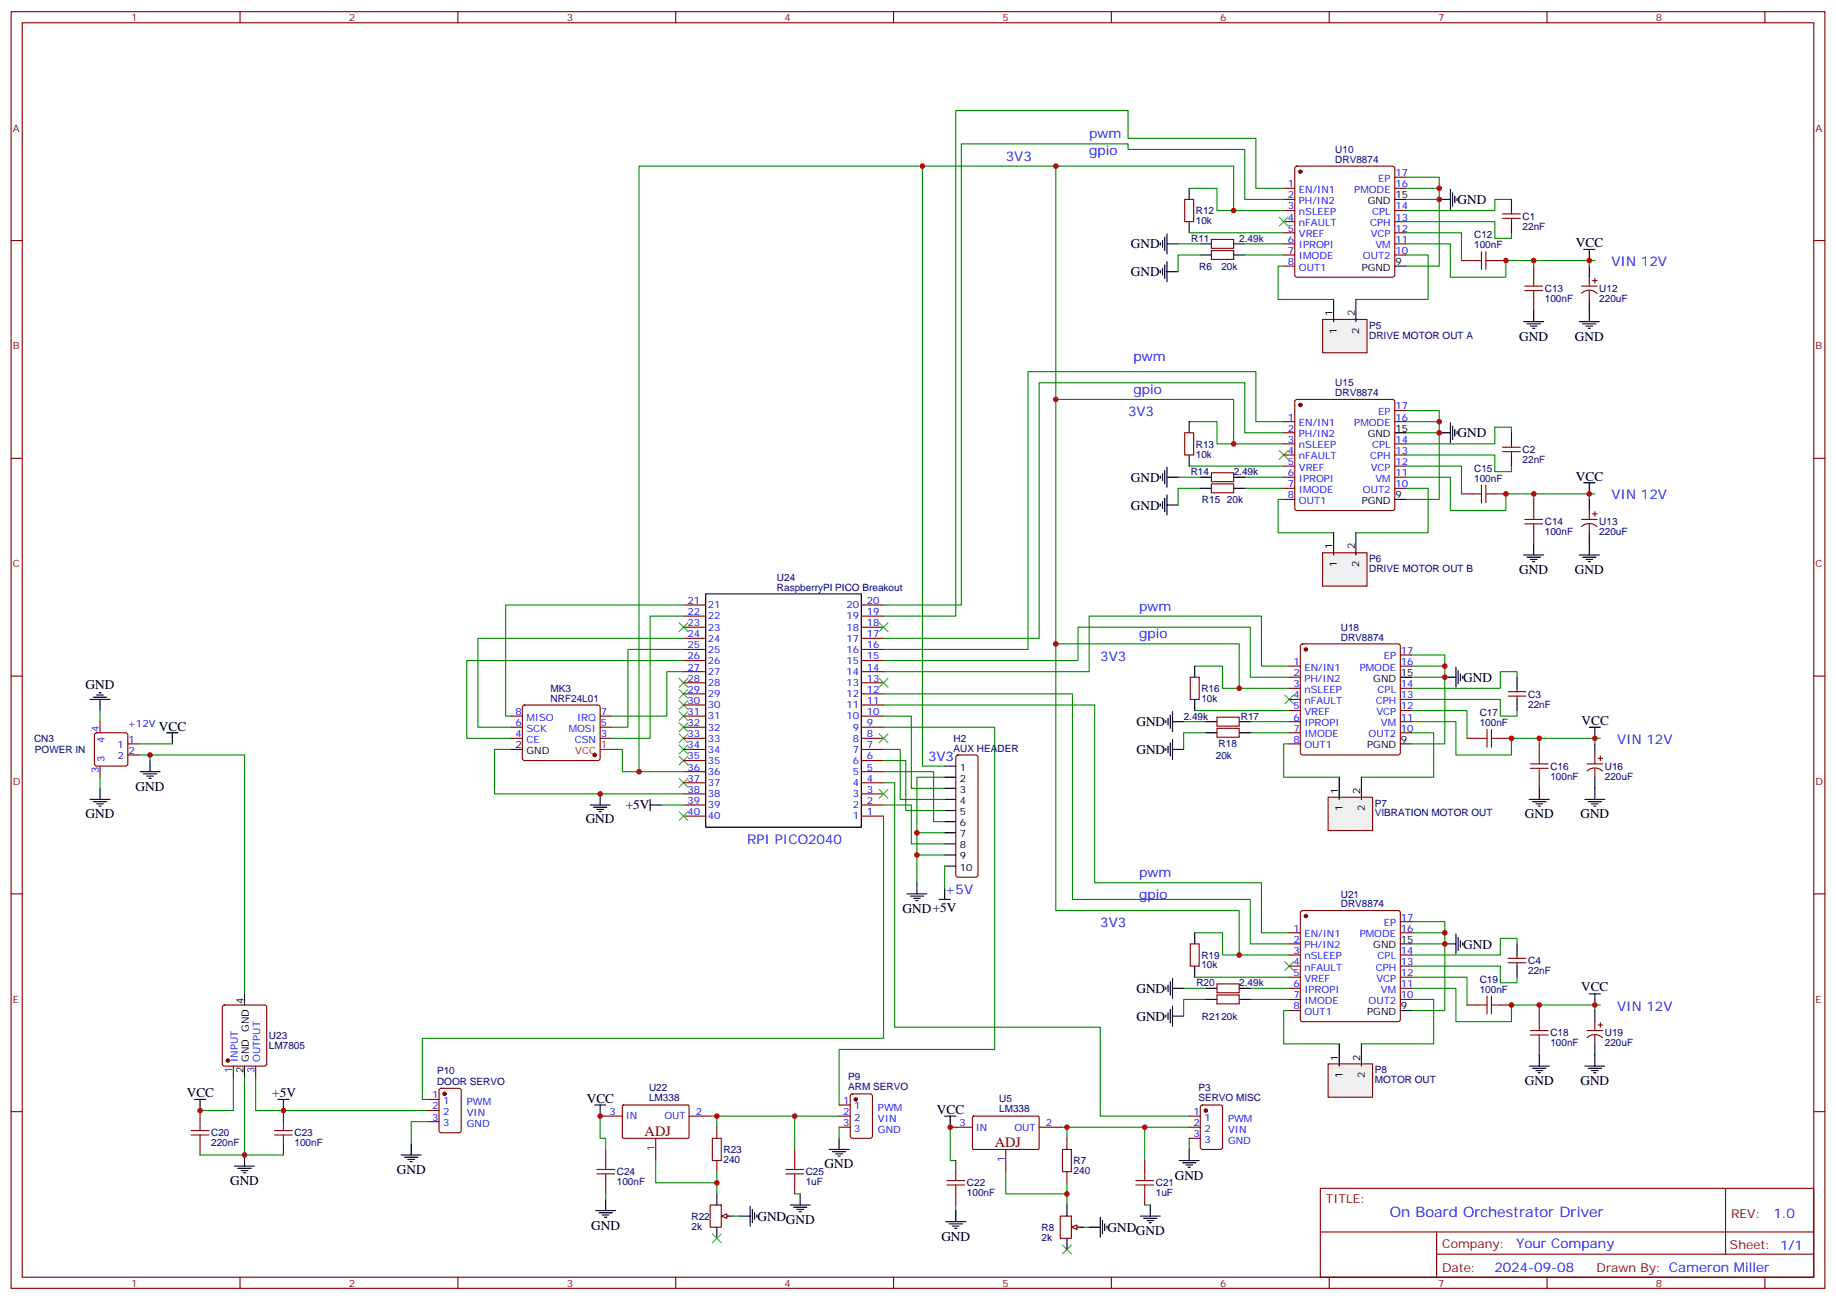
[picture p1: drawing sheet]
<svg xmlns="http://www.w3.org/2000/svg" width="583mm" height="413mm" viewBox="0 0 583 413" stroke-linecap="round" stroke-linejoin="round" font-family="sans-serif">
<g fill="none" stroke="#870000" stroke-width=".35">
<path d="M3.5 3.7h575.8v405.3h-575.8zM7.1 7.2h568.6v398.3h-568.6zM76.2 3.7v3.5M145.3 3.7v3.5M214.5 3.7v3.5M283.6 3.7v3.5M352.8 3.7v3.5M421.9 3.7v3.5M491.1 3.7v3.5M560.2 3.7v3.5M407.5 59.8h3.5M411.2 52.9l.5-.2h30.3l.5 .2 .2 .5v33.9l-.2 .5-.5 .2h-30.3l-.5-.2-.2-.5v-33.9z"/>
<path d="M442.7 59.8h3.6M442.7 56.3h3.6M3.5 76.4h3.6M407.5 63.3h3.5M407.5 66.9h3.5M407.5 70.4h3.5M407.5 73.9h3.5M407.5 77.4h3.5M442.7 66.9h3.6M442.7 70.4h3.6M442.7 73.9h3.6M442.7 77.4h3.6"/>
<path d="M575.7 76.4h3.6M407.5 81h3.5M407.5 84.5h3.5M442.7 81h3.6M3.5 145.5h3.6M575.7 145.5h3.6M3.5 214.7h3.6M575.7 214.7h3.6M3.5 283.8h3.6M575.7 283.8h3.6M3.5 353h3.6M575.7 353h3.6"/>
<path d="M419.1 377.3h156.6v28.2h-156.6zM547.7 377.3v20.9M419.1 391.1h156.5M456 398.2h119.6M456 391.1v14.2M76.2 405.5v3.5M145.3 405.5v3.5M214.5 405.5v3.5M283.6 405.5v3.5M352.8 405.5v3.5M421.9 405.5v3.5M491.1 405.5v3.5"/>
<path d="M560.2 405.5v3.5"/>
</g>
<circle cx="412.7" cy="54.5" r=".53" fill="#870000" stroke="#870000" stroke-width=".35"/>
<path d="M442.7 63.3h3.6M456.8 63.3h3.6M460.4 60.1v6.4M461.1 61.2v4.2M461.8 62.3v2.1M462.5 63v.7M442.7 84.5h3.6" fill="none" stroke="#000" stroke-width=".35"/>
<path d="M446.3 56.3h10.5v7M446.3 70.4h28.2v5.3h5.3v-1.8M446.3 63.3h10.5v21.2h-10.5M479.8 63.3h-5.3v3.6h-28.2" fill="none" stroke="#008700" stroke-width=".35"/>
<path d="M419.8 101.4h14.1v10.6h-14.1z" fill="#f0f0f0" stroke="#870000" stroke-width=".35"/>
<g fill="none" stroke="#000" stroke-width=".35">
<path d="M377.5 59.8v3.5M368.3 77.1v.7M369 76.4v2.1M369.7 75.3v4.3M370.4 74.3v6.3M370.4 77.4h3.5M377.5 70.4v3.5M381 77.4h3.5M391.6 77.4h3.5M368.3 85.9v.7M369 85.2v2.1M369.7 84.1v4.3"/>
<path d="M370.4 86.3h3.5M370.4 83.1v6.3M381 81h3.5M391.6 81h3.5M423.3 95.1v7M430.4 95.1v7M486.8 98.6v3.5M504.5 84.5v3.5M504.5 95.1v7M483.7 102.1h6.3M484.7 102.8h4.2M485.8 103.5h2.1"/>
<path d="M486.5 104.2h.7M501.3 102.1h6.3M502.4 102.8h4.2M503.4 103.5h2.1M504.1 104.2h.7M377.5 133.9v3.5M368.3 151.2v.7M368.3 160v.7M369 150.5v2.1M369 159.3v2.1M369.7 149.4v4.2M369.7 158.2v4.3"/>
<path d="M370.4 148.3v6.4M370.4 157.2v6.3M370.4 151.5h3.5M377.5 144.5v3.5M381 151.5h3.5M381 155h3.5M391.6 151.5h3.5M391.6 155h3.5M504.5 158.6v3.5M370.4 160.3h3.5M483.7 176.2h6.3M484.7 176.9h4.2"/>
<path d="M485.8 177.6h2.1M486.5 178.3h.7M486.8 172.7v3.5M501.3 176.2h6.3M502.4 176.9h4.2M503.4 177.6h2.1M504.1 178.3h.7M504.5 169.2v7"/>
</g>
<g fill="none" stroke="#008700" stroke-width=".35">
<path d="M335.1 52.7v74.1h56.5v14.1M377.5 59.8h8.8v7.1h21.2M407.5 59.8h-8.9v-15.9h-40.5v-8.8h-54.7v160.5h-22.9M446.3 59.8h10.5M373.9 77.4h7.1M391.6 66.9v-14.2h-188.8v192.3M395.1 77.4h12.4M407.5 63.3h-12.4v-15.9h-37v-1.7h-52.9v146.4h-24.7M446.3 73.9h17.6v8.8M446.3 77.4h14.1v10.6h17.6v-5.3h28.2M381 81h-7.1v5.3M395.1 81h12.4"/>
<path d="M407.5 84.5h-1.8v10.6h17.6M446.3 81h7v14.1h-22.9M486.8 82.7v1.8M504.5 82.7v1.8M377.5 133.9h8.8v7h21.2M407.5 137.4h-12.4v-15.9h-65.3v81.2h-49.3M407.5 133.9h-8.9v-15.9h-72.3v88.2h-45.8M446.3 133.9h10.5M373.9 151.5h7.1M377.5 148h30M381 155h-7.1v5.3M395.1 151.5h12.4"/>
<path d="M395.1 155h12.4M407.5 158.6h-1.8v10.6h17.6M446.3 151.5h14.1v10.6h17.6v-5.3h28.2M446.3 155h7v14.2h-22.9M486.8 156.8v1.8M504.5 156.8v1.8"/>
</g>
<g fill="none" stroke="#a10000" stroke-width=".35">
<path d="M470.3 79.9v5.6M471.7 79.9v5.6M467.4 82.7h2.9M471.7 82.7h2.8M484 92.3h5.7M484 90.8h5.7M486.8 88v2.8M486.8 92.3v2.8M467.4 156.8h2.9M470.3 154v5.6M471.7 154v5.6M471.7 156.8h2.8"/>
<path d="M484 166.3h5.7M484 164.9h5.7M486.8 162.1v2.8M486.8 166.3v2.9"/>
</g>
<g fill="none" stroke="#870000" stroke-width=".35">
<path d="M376.1 63.3h2.8v7.1h-2.8zM384.5 79.6h7.1v2.8h-7.1zM384.5 76h7.1v2.8h-7.1zM463.9 82.7h3.5M474.5 82.7h3.5M486.8 84.5v3.5M486.8 95.1v3.5M502 90.8h4.9M502 93.1a3.5 3.5 0 0 1 5 0M504.5 88v2.8M504.5 92.3v2.8M505.5 89.1h1.4"/>
<path d="M506.2 88.4v1.4M376.1 137.4h2.8v7.1h-2.8zM384.5 150.1h7.1v2.8h-7.1zM384.5 153.6h7.1v2.9h-7.1zM463.9 156.8h3.5M474.5 156.8h3.5M486.8 158.6v3.5M486.8 169.2v3.5M502 164.9h4.9M502 167.2a3.5 3.5 0 0 1 5 0M504.5 162.1v2.8M504.5 166.3v2.9"/>
<path d="M505.5 163.2h1.4M506.2 162.5v1.4"/>
</g>
<path d="M406 69l2.9 2.8M408.9 69l-2.9 2.8M406 143.1l2.9 2.8M408.9 143.1l-2.9 2.8" fill="none" stroke="#3c3" stroke-width=".35"/>
<path d="M419.8 175.5h14.1v10.6h-14.1z" fill="#f0f0f0" stroke="#870000" stroke-width=".35"/>
<g fill="none" stroke="#000" stroke-width=".35">
<path d="M442.7 137.4h3.6M456.8 137.4h3.6M460.4 134.2v6.4M461.1 135.3v4.2M461.8 136.3v2.2M462.5 137.1v.7M442.7 158.6h3.6M423.3 169.2v7M430.4 169.2v7M379.2 211.5v3.5M370.1 228.8v.7M370.1 237.6v.7"/>
<path d="M370.8 228.1v2.1M370.8 236.9v2.1M371.5 227v4.2M371.5 235.8v4.3M372.2 229.1h3.5M372.2 226v6.3M372.2 234.8v6.3M372.2 237.9h3.5M379.2 222.1v3.5M382.8 229.1h3.5M382.8 232.7h3.5M393.3 229.1h3.6"/>
<path d="M393.3 232.7h3.6M506.2 236.2v3.5M485.4 253.8h6.4M486.5 254.5h4.2M487.5 255.2h2.2M488.2 255.9h.7M488.6 250.3v3.5M503.1 253.8h6.3M504.1 254.5h4.3M505.2 255.2h2.1M505.9 255.9h.7M506.2 246.8v7"/>
</g>
<g fill="none" stroke="#008700" stroke-width=".35">
<path d="M335.1 126.8v77.6h58.2v14.1M446.3 130.4h10.5v7M446.3 137.4h10.5v21.2h-10.5M479.8 137.4v-1.8h-5.3v5.3h-28.2M446.3 144.5h28.2v5.3h5.3v-1.8M280.5 209.7h61.7v-10.6h54.7v15.9h12.3M379.2 211.5h8.9v7h21.1M409.2 211.5h-8.8v-15.9h-54.7v17.7h-65.2M448 211.5h10.6M375.7 229.1h7.1M379.2 225.6h30M382.8 232.7h-7.1v5.2"/>
<path d="M396.9 229.1h12.3M396.9 232.7h12.3M409.2 236.2h-1.7v10.6h17.6M448 229.1h14.1v10.6h17.7v-5.3h28.2M448 225.6h17.7v8.8M448 232.7h7.1v14.1h-22.9M488.6 234.4v1.8M506.2 234.4v1.8"/>
</g>
<g fill="none" stroke="#870000" stroke-width=".35">
<path d="M407.5 133.9h3.5M407.5 137.4h3.5M411.2 127l.5-.2h30.3l.5 .2 .2 .5v33.9l-.2 .5-.5 .2h-30.3l-.5-.2-.2-.5v-33.9zM442.7 133.9h3.6M442.7 130.4h3.6M407.5 140.9h3.5M407.5 144.5h3.5M407.5 148h3.5M407.5 151.5h3.5M407.5 155h3.5M407.5 158.6h3.5M442.7 140.9h3.6"/>
<path d="M442.7 144.5h3.6M442.7 148h3.6M442.7 151.5h3.6M442.7 155h3.6M377.8 215h2.8v7.1h-2.8zM386.3 227.7h7v2.8h-7zM386.3 231.2h7v2.9h-7zM465.7 234.4h3.5M476.2 234.4h3.6M488.6 236.2v3.5M506.2 239.7v2.8M488.6 246.8v3.5"/>
<path d="M503.8 242.5h4.9M503.8 244.8a3.5 3.5 0 0 1 4.9 0M506.2 243.9v2.9M507.3 240.8h1.4M508 240.1v1.4"/>
</g>
<circle cx="412.7" cy="128.6" r=".53" fill="#870000" stroke="#870000" stroke-width=".35"/>
<path d="M407.8 220.7l2.8 2.8M410.6 220.7l-2.8 2.8" fill="none" stroke="#3c3" stroke-width=".35"/>
<path d="M469.2 234.4h2.8M472 231.6v5.6M473.4 234.4h2.8M473.4 231.6v5.6M488.6 239.7v2.8M485.8 243.9h5.6M485.8 242.5h5.6M488.6 243.9v2.9" fill="none" stroke="#a10000" stroke-width=".35"/>
<path d="M421.6 253.1h14.1v10.6h-14.1z" fill="#f0f0f0" stroke="#870000" stroke-width=".35"/>
<g fill="none" stroke="#000" stroke-width=".35">
<path d="M444.5 215h3.5M458.6 215h3.5M462.1 211.8v6.4M462.8 212.9v4.2M463.5 214v2.1M464.3 214.7v.7M444.5 236.2h3.5M425.1 246.8v7M432.2 246.8v7M379.2 296.2v3.5M370.1 313.4v.7M370.8 312.7v2.2"/>
<path d="M371.5 311.7v4.2M372.2 313.8h3.5M372.2 310.6v6.4M372.2 319.4v6.4M379.2 306.7v3.6M382.8 313.8h3.5M382.8 317.3h3.5M393.3 313.8h3.6M393.3 317.3h3.6M370.1 322.3v.7M370.8 321.6v2.1M371.5 320.5v4.2"/>
<path d="M372.2 322.6h3.5M485.4 338.5h6.4M486.5 339.2h4.2M487.5 339.9h2.2M488.6 335v3.5M503.1 338.5h6.3M504.1 339.2h4.3M505.2 339.9h2.1M506.2 320.9v3.5M506.2 331.4v7.1M488.2 340.6h.7M505.9 340.6h.7"/>
</g>
<g fill="none" stroke="#008700" stroke-width=".35">
<path d="M335.1 204.4v84.7h58.2v14.1M448 208h10.6v7M448 215h10.6v21.2h-10.6M481.5 215v-1.7h-5.3v5.2h-28.2M280.5 223.8h67v56.5h52.9v15.9h8.8M448 222.1h28.2v5.3h5.3v-1.8M379.2 296.2h8.9v7h21.1M448 296.2h10.6M375.7 313.8h7.1M379.2 310.3h30M382.8 317.3h-7.1v5.3M396.9 313.8h12.3"/>
<path d="M396.9 317.3h12.3M448 313.8h14.1v10.6h17.7v-5.3h28.2M448 310.3h17.7v8.8M448 317.3h7.1v14.1h-22.9M488.6 319.1v1.8M506.2 319.1v1.8M409.2 320.9h-1.7v10.5h17.6"/>
</g>
<g fill="none" stroke="#870000" stroke-width=".35">
<path d="M409.2 211.5h3.5M409.2 215h3.5M409.2 218.5h3.5M413 204.6l.5-.2h30.3l.5 .2 .2 .5v33.9l-.2 .5-.5 .2h-30.3l-.5-.2-.3-.5v-33.9zM444.5 211.5h3.5M444.5 218.5h3.5M444.5 208h3.5M409.2 222.1h3.5M409.2 225.6h3.5M409.2 229.1h3.5M409.2 232.7h3.5M409.2 236.2h3.5"/>
<path d="M444.5 222.1h3.5M444.5 225.6h3.5M444.5 229.1h3.5M444.5 232.7h3.5M377.8 299.7h2.8v7h-2.8zM386.3 312.4h7v2.8h-7zM386.3 315.9h7v2.8h-7zM465.7 319.1h3.5M476.2 319.1h3.6M488.6 320.9v3.5M488.6 331.4v3.6M503.8 327.2h4.9"/>
<path d="M503.8 329.5a3.5 3.5 0 0 1 4.9 0M506.2 324.4v2.8M506.2 328.6v2.8M507.3 325.4h1.4M508 324.7v1.4"/>
</g>
<circle cx="414.5" cy="206.2" r=".53" fill="#870000" stroke="#870000" stroke-width=".35"/>
<path d="M407.8 305.3l2.8 2.9M410.6 305.3l-2.8 2.9" fill="none" stroke="#3c3" stroke-width=".35"/>
<path d="M469.2 319.1h2.8M472 316.3v5.6M473.4 319.1h2.8M473.4 316.3v5.6M485.8 328.6h5.6M485.8 327.2h5.6M488.6 324.4v2.8M488.6 328.6v2.8" fill="none" stroke="#a10000" stroke-width=".35"/>
<path d="M421.6 337.8h14.1v10.6h-14.1z" fill="#f0f0f0" stroke="#870000" stroke-width=".35"/>
<path d="M444.5 299.7h3.5M458.6 299.7h3.5M462.1 296.5v6.4M462.8 297.6v4.2M463.5 298.6v2.1M464.3 299.3v.7M425.1 331.4v7.1M432.2 331.4v7.1M444.5 320.9h3.5M227.5 379.1v3.5M227.5 389.6v3.6M229.3 386.1h3.5" fill="none" stroke="#000" stroke-width=".35"/>
<path d="M448 292.6h10.6v7.1M448 299.7h10.6v21.2h-10.6M481.5 299.7v-1.8h-5.3v5.3h-28.2M448 306.7h28.2v5.3h5.3v-1.7" fill="none" stroke="#008700" stroke-width=".35"/>
<g fill="none" stroke="#870000" stroke-width=".35">
<path d="M409.2 296.2h3.5M409.2 299.7h3.5M413 289.3l.5-.2h30.3l.5 .2 .2 .5v33.9l-.2 .5-.5 .2h-30.3l-.5-.3-.3-.4v-33.9zM444.5 296.2h3.5M444.5 292.6h3.5M409.2 303.2h3.5M409.2 306.7h3.5M409.2 310.3h3.5M409.2 313.8h3.5M409.2 317.3h3.5M444.5 303.2h3.5M444.5 306.7h3.5"/>
<path d="M444.5 310.3h3.5M444.5 313.8h3.5M444.5 317.3h3.5M409.2 320.9h3.5M225.4 382.6h3.6v7h-3.6zM229.7 386.1h1.7"/>
</g>
<circle cx="414.5" cy="290.9" r=".53" fill="#870000" stroke="#870000" stroke-width=".35"/>
<path d="M229 386.1l1.7-.7v1.4z" fill="#f0f0f0" stroke="#870000" stroke-width=".35"/>
<g fill="none" stroke="#870000" stroke-width=".35">
<path d="M217 199.1h7M217 195.6h7M217 192.1h7M273.4 199.1h7.1M273.4 195.6h7.1M273.4 192.1h7.1M217 216.8h7M217 213.3h7M217 209.7h7M217 206.2h7M217 202.7h7M273.4 216.8h7.1"/>
<path d="M273.4 213.3h7.1M273.4 209.7h7.1M273.4 206.2h7.1M273.4 202.7h7.1M30.2 232.9l.5-.2h9.2l.5 .2 .2 .5v9.1l-.3 .5-.4 .2h-9.2l-.5-.2-.2-.5v-9.1zM31.7 229.1v3.6M40.6 236.2h3.5M40.6 239.7h3.5M162.3 234.4h3.5M162.3 230.9h3.5M162.3 227.4h3.5M166 224l.5-.2h23.3l.5 .2 .2 .5-.1 16.5-.6 .5-23.6-.1-.4-.6v-16.3z"/>
<path d="M190.5 234.4h3.5M190.5 230.9h3.5M190.5 227.4h3.5M217 237.9h7M217 234.4h7M217 230.9h7M217 227.4h7M217 223.8h7M217 220.3h7M273.4 237.9h7.1M273.4 234.4h7.1M273.4 230.9h7.1"/>
<path d="M273.4 227.4h7.1M273.4 223.8h7.1M273.4 220.3h7.1M303.6 239.9l.5-.2h5.6l.5 .2 .2 .5v37.4l-.2 .5-.5 .2h-5.6l-.5-.2-.2-.5v-37.4zM31.7 243.2v3.6M217 259.1h7M217 255.6h7M217 252.1h7M217 248.5h7M217 245h7M217 241.5h7M273.4 259.1h7.1"/>
<path d="M273.4 255.6h7.1M273.4 252.1h7.1M273.4 248.5h7.1M273.4 245h7.1M273.4 241.5h7.1M70.8 319.3l.5-.2h12.7l.5 .2 .2 .5v18l-.3 .5-.4 .2h-12.7l-.5-.2-.2-.5v-18zM74.1 338.5v3.5M81.1 338.5v3.5M63.5 352.6v3.5M90 352.6v3.5M135.8 349.1h3.5M135.8 352.6h3.5"/>
<path d="M135.8 356.1h3.5M139.6 345.8l.5-.3h5.6l.6 .5 .1 13-.5 .6-5.8 .1-.7-.5-.1-12.9zM190.5 354.4h7.1M197.6 351l.3-.2 20.6 .1 .2 .3v10l-.3 .2h-20.7l-.1-.3zM218.7 354.4h7.1M227.5 357.9v3.5M266.3 354.4h3.6M266.3 350.8h3.6M266.3 357.9h3.6M270.1 347.5l.5-.2h5.6l.7 .4v13l-.4 .7h-5.9l-.7-.4v-13zM301.6 357.9h7.1M308.7 354.5l.3-.1h20.7l.1 .3v10.1l-.3 .1h-20.6l-.2-.3z"/>
<path d="M329.8 357.9h7.1M377.5 354.4h3.5M377.5 357.9h3.5M381.2 351l.5-.2h5.6l.7 .5 .1 12.9-.5 .7h-5.9l-.6-.4-.1-13zM63.5 363.2v3.5M90 363.2v3.5M192.3 364.9v3.6M192.3 375.5v3.6M208.1 361.4v7.1M227.5 368.5v3.5M252.2 364.9v3.6M252.2 375.5v3.6"/>
<path d="M303.4 368.5v3.5M303.4 379.1v3.5M319.3 364.9v7.1M338.7 361.4v3.5M338.7 372v3.5M363.4 368.5v3.5M363.4 379.1v3.5M377.5 361.4h3.5M336.5 386.1h3.6v7.1h-3.6zM340.8 389.6h1.7"/>
</g>
<g fill="none" stroke="#a10000" stroke-width=".35">
<path d="M60.7 359h5.6M63.5 356.1v2.9M87.1 359h5.7M90 356.1v2.9M60.7 360.4h5.6M63.5 360.4v2.8M87.1 360.4h5.7M90 360.4v2.8M189.4 372.7h5.7M189.4 371.3h5.7M192.3 368.5v2.8M192.3 372.7v2.8"/>
<path d="M226.1 361.4h2.9v7.1h-2.9zM249.4 372.7h5.7M249.4 371.3h5.7M252.2 368.5v2.8M252.2 372.7v2.8M300.6 374.8h5.6M300.6 376.2h5.6M303.4 372v2.8M303.4 376.2v2.9M337.3 364.9h2.8v7.1h-2.8zM360.5 374.8h5.7M360.5 376.2h5.7"/>
<path d="M363.4 372v2.8M363.4 376.2v2.9"/>
</g>
<g fill="none" stroke="#008700" stroke-width=".35">
<path d="M292.8 52.7v190.5h7.1M377.5 73.9h30M217 192.1h-56.5v35.3h1.8M217 195.6h-10.6v38.8h-12.4M217 213.3h-5.3v14.1h-17.7M217 206.2h-17.7v24.7h-5.3M217 202.7h-65.3v28.2h10.6M217 209.7h-68.8v24.7h14.1M31.7 225.6v3.5M44.1 239.7h3.5v1.8M44.1 236.2h10.6M47.6 239.7h30v75.9"/>
<path d="M162.3 237.9h-5.3v14.2h60M194 237.9h3.6v7.1h19.4M280.5 220.3h59.9v65.3h56.5v14.1h12.3M280.5 230.9h35.2v102.3h-49.4v17.6M280.5 237.9h5.3v15.9h14.1M280.5 227.4h8.8v22.9h10.6M31.7 246.8v3.5M209.9 255.6h7.1M280.5 259.1v70.6h-146.4v19.4h1.7M280.5 255.6h8.8v12.3h10.6M280.5 245h15.8v15.9h3.6M280.5 241.5h7v15.9h12.4"/>
<path d="M299.9 246.8h-8.9v24.7M291 264.4h8.9M299.9 271.5h-8.9v8.8M299.9 275v7M74.1 342v10.6h-10.6M77.6 342v24.7M81.1 342v10.6h54.7M135.8 356.1h-5.3v7.1M190.5 354.4v7h1.8v3.5M225.8 354.4h1.7v3.5M227.5 354.4h38.8M252.2 354.4v10.5"/>
<path d="M266.3 357.9v3.5M301.6 357.9v10.6h1.8M336.9 357.9h1.8v3.5M338.7 357.9h38.8M363.4 357.9v10.6M63.5 366.7h26.5M192.3 379.1v1.7M208.1 368.5v7h19.4v-3.5M227.5 375.5v3.6M252.2 379.1h1.8M319.3 372v7.1h19.4v-3.6M338.7 379.1v3.5"/>
<path d="M377.5 361.4v3.5M232.8 386.1h1.8M303.4 382.6v1.8M344 389.6h1.7M363.4 382.6h1.7"/>
</g>
<g fill="none" stroke="#3c3" stroke-width=".35">
<path d="M215.5 197.7l2.9 2.9M218.4 197.7l-2.9 2.9M279 197.7l2.9 2.9M281.9 197.7l-2.9 2.9M215.5 218.9l2.9 2.8M215.5 215.4l2.9 2.8M218.4 218.9l-2.9 2.8M218.4 215.4l-2.9 2.8M279 215.4l2.9 2.8M281.9 215.4l-2.9 2.8M215.5 236.5l2.9 2.9M215.5 233l2.9 2.8"/>
<path d="M215.5 229.5l2.9 2.8M215.5 226l2.9 2.8M215.5 222.4l2.9 2.8M218.4 236.5l-2.9 2.9M218.4 233l-2.9 2.8M218.4 229.5l-2.9 2.8M218.4 226l-2.9 2.8M218.4 222.4l-2.9 2.8M279 233l2.9 2.8M281.9 233l-2.9 2.8M215.5 247.1l2.9 2.8M215.5 240.1l2.9 2.8"/>
<path d="M215.5 257.7l2.9 2.8M218.4 247.1l-2.9 2.8M218.4 240.1l-2.9 2.8M218.4 257.7l-2.9 2.8M279 250.6l2.9 2.9M281.9 250.6l-2.9 2.9M226.1 391.8l2.9 2.8M229 391.8l-2.9 2.8M337.3 395.3l2.8 2.8M340.1 395.3l-2.8 2.8"/>
</g>
<g fill="none" stroke="#000" stroke-width=".35">
<path d="M502.7 79.2h3.5M504.5 79.2v3.5M502.7 153.3h3.5M504.5 153.3v3.5M224 188.6h49.4v74h-49.4zM31.4 220h.7M28.6 222.1h6.3M29.6 221.4h4.3M30.7 220.7h2.1M31.7 222.1v3.5M52.9 232.7h3.5M54.7 232.7v3.5"/>
<path d="M162.3 237.9h3.5M504.5 230.9h3.5M506.2 230.9v3.5M28.6 253.8h6.3M29.6 254.5h4.3M30.7 255.2h2.1M31.4 255.9h.7M31.7 250.3v3.5M44.4 245h6.4M45.5 245.7h4.2M46.6 246.4h2.1M47.3 247.1h.7"/>
<path d="M47.6 241.5v3.5M187.3 255.6h6.4M188.4 256.3h4.2M189.4 257h2.2M190.1 257.7h.8M190.5 252.1v3.5M206.4 255.6h3.5M206.4 253.8v3.6M299.9 253.8h3.5M299.9 243.2h3.5M299.9 246.8h3.5M299.9 250.3h3.5"/>
<path d="M299.9 257.4h3.5M299.9 260.9h3.5M299.9 264.4h3.5M299.9 267.9h3.5M299.9 271.5h3.5M299.9 275h3.5M287.9 283.8h6.3M288.9 284.5h4.3M290 285.2h2.1M290.7 285.9h.7M291 280.3v3.5M298.1 285.6h3.5"/>
<path d="M299.9 282v3.6M77.6 315.6v3.5M504.5 315.6h3.5M506.2 315.6v3.5M77.6 338.5v3.5M61.7 349.1h3.6M63.5 349.1v3.5M88.2 349.1h3.5M90 349.1v3.5M188.7 350.8h3.6M190.5 350.8v3.6M299.9 354.4h3.5"/>
<path d="M301.6 354.4v3.5M74.4 370.2h6.4M75.5 370.9h4.2M76.6 371.7h2.1M77.3 372.4h.7M77.6 366.7v3.5M127.4 366.7h6.3M128.4 367.4h4.2M129.5 368.1h2.1M130.2 368.8h.7M130.5 363.2v3.5M254 379.1v3.5"/>
<path d="M263.2 364.9h6.3M264.2 365.7h4.3M265.3 366.4h2.1M266 367.1h.7M266.3 361.4v3.5M374.3 368.5h6.3M375.4 369.2h4.2M376.4 369.9h2.1M377.1 370.6h.7M377.5 364.9v3.6M189.1 384.4h6.3M190.1 385.1h4.3"/>
<path d="M191.2 385.8h2.1M191.9 386.5h.7M192.3 380.8v3.6M234.6 386.1h3.5M238.1 382.9v6.4M238.8 384v4.2M239.5 385.1v2.1M240.2 385.8v.7M250.8 382.6h6.4M251.9 383.3h4.2M252.9 384h2.2M253.6 384.7h.8"/>
<path d="M300.2 387.9h6.4M301.3 388.6h4.2M302.3 389.3h2.1M303 390h.7M303.4 384.4v3.5M338.7 382.6v3.5M338.7 393.2v3.5M340.4 389.6h3.6M345.7 389.6h3.5M349.2 386.5v6.3M350 387.5v4.3M350.7 388.6v2.1"/>
<path d="M351.4 389.3v.7M361.9 386.1h6.4M363 386.8h4.2M364.1 387.5h2.1M364.8 388.2h.7M365.1 382.6v3.5"/>
</g>
<g fill="#870000" stroke="#870000" stroke-width=".35">
<circle cx="271.6" cy="349.1" r=".53"/>
<circle cx="72.3" cy="336.7" r=".53"/>
<circle cx="141.1" cy="347.3" r=".53"/>
<circle cx="188.7" cy="239.7" r=".53"/>
<circle cx="382.8" cy="352.6" r=".53"/>
</g>
<path d="M190.5 237.9h3.5" fill="none" stroke="#f00" stroke-width=".35"/>
<path d="M340.1 389.6l1.7-.7v1.4z" fill="#f0f0f0" stroke="#870000" stroke-width=".35"/>
<path d="M446.3 148h17.6v8.8M280.5 248.5h3.5v77.6h65.2v28.3h28.3" fill="none" stroke="#008700" stroke-width=".35"/>
<g fill="none" stroke="#870000" stroke-width=".35">
<path d="M477 69.3h5.6M477 67.9h5.6M479.8 66.9v1M479.8 69.3v1.1M477 143.4h5.6M477 142h5.6M479.8 140.9v1.1M479.8 143.4v1.1M478.7 219.6h5.7M481.5 218.5v1.1M478.7 221h5.7M481.5 221v1.1"/>
<path d="M478.7 305.7h5.7M478.7 304.3h5.7M481.5 303.2v1.1M481.5 305.7v1"/>
</g>
<path d="M479.8 63.3v3.6M479.8 70.4v3.5M479.8 137.4v3.5M479.8 144.5v3.5M481.5 215v3.5M481.5 222.1v3.5M481.5 299.7v3.5M481.5 306.7v3.6" fill="none" stroke="#000" stroke-width=".35"/>
<g fill="#c00">
<circle cx="456.8" cy="63.3" r=".88"/>
<circle cx="456.8" cy="59.8" r=".88"/>
<circle cx="478" cy="82.7" r=".88"/>
<circle cx="486.8" cy="82.7" r=".88"/>
<circle cx="504.5" cy="82.7" r=".88"/>
<circle cx="391.6" cy="66.9" r=".88"/>
<circle cx="391.6" cy="140.9" r=".88"/>
<circle cx="504.5" cy="156.8" r=".88"/>
<circle cx="486.8" cy="156.8" r=".88"/>
<circle cx="478" cy="156.8" r=".88"/>
<circle cx="456.8" cy="133.9" r=".88"/>
<circle cx="456.8" cy="137.4" r=".88"/>
<circle cx="393.3" cy="218.5" r=".88"/>
<circle cx="506.2" cy="234.4" r=".88"/>
<circle cx="488.6" cy="234.4" r=".88"/>
<circle cx="479.8" cy="234.4" r=".88"/>
<circle cx="458.6" cy="211.5" r=".88"/>
<circle cx="458.6" cy="215" r=".88"/>
<circle cx="393.3" cy="303.2" r=".88"/>
<circle cx="506.2" cy="319.1" r=".88"/>
<circle cx="488.6" cy="319.1" r=".88"/>
<circle cx="479.8" cy="319.1" r=".88"/>
<circle cx="458.6" cy="296.2" r=".88"/>
<circle cx="458.6" cy="299.7" r=".88"/>
<circle cx="227.5" cy="375.5" r=".88"/>
<circle cx="227.5" cy="354.4" r=".88"/>
<circle cx="77.6" cy="366.7" r=".88"/>
<circle cx="47.6" cy="239.7" r=".88"/>
<circle cx="90" cy="352.6" r=".88"/>
<circle cx="63.5" cy="352.6" r=".88"/>
<circle cx="252.2" cy="354.4" r=".88"/>
<circle cx="190.5" cy="252.1" r=".88"/>
<circle cx="202.8" cy="245" r=".88"/>
<circle cx="335.1" cy="52.7" r=".88"/>
<circle cx="335.1" cy="126.8" r=".88"/>
<circle cx="335.1" cy="204.4" r=".88"/>
<circle cx="292.8" cy="52.7" r=".88"/>
<circle cx="291" cy="271.5" r=".88"/>
<circle cx="291" cy="264.4" r=".88"/>
<circle cx="363.4" cy="357.9" r=".88"/>
<circle cx="338.7" cy="357.9" r=".88"/>
<circle cx="338.7" cy="379.1" r=".88"/>
<circle cx="301.6" cy="357.9" r=".88"/>
<circle cx="190.5" cy="354.4" r=".88"/>
</g>
<g font-size="4.6" fill="#800">
<text x="204.6" y="360.7">ADJ</text>
<text x="315.7" y="364.2">ADJ</text>
</g>
<text font-size="4.6" fill="#00f" x="441.2" y="386.3">On Board Orchestrator Driver</text>
<g font-size="4.2" fill="#00f">
<text x="345.7" y="43.9">pwm</text>
<text x="319.3" y="51">3V3</text>
<text x="345.7" y="49.2">gpio</text>
<text x="511.5" y="84.5">VIN 12V</text>
<text x="359.8" y="114.5">pwm</text>
<text x="359.8" y="125.1">gpio</text>
<text x="358.1" y="132.1">3V3</text>
<text x="511.5" y="158.6">VIN 12V</text>
<text x="361.6" y="193.9">pwm</text>
<text x="361.6" y="202.7">gpio</text>
<text x="349.2" y="209.7">3V3</text>
<text x="513.3" y="236.2">VIN 12V</text>
<text x="294.6" y="241.5">3V3</text>
<text x="237.2" y="267.8">RPI PICO2040</text>
<text x="361.6" y="278.5">pwm</text>
<text x="299.9" y="283.8">+5V</text>
<text x="361.6" y="285.6">gpio</text>
<text x="349.2" y="294.4">3V3</text>
<text x="513.3" y="320.9">VIN 12V</text>
<text x="562.9" y="386.6">1.0</text>
<text x="481.3" y="396.1">Your Company</text>
<text x="474.4" y="403.9">2024-09-08</text>
</g>
<g font-size="4.2">
<text x="462.7" y="64.8">GND</text>
<text x="358.9" y="78.9">GND</text>
<text x="500.2" y="78.5">VCC</text>
<text x="358.9" y="87.7">GND</text>
<text x="482.2" y="108.2">GND</text>
<text x="499.9" y="108.2">GND</text>
<text x="462.7" y="138.8">GND</text>
<text x="358.9" y="153">GND</text>
<text x="500.2" y="152.6">VCC</text>
<text x="358.9" y="161.8">GND</text>
<text x="482.2" y="182.3">GND</text>
<text x="499.9" y="182.3">GND</text>
<text x="27.2" y="218.8">GND</text>
<text x="464.4" y="216.5">GND</text>
<text x="50.4" y="232">VCC</text>
<text x="360.7" y="230.6">GND</text>
<text x="502" y="230.2">VCC</text>
<text x="360.7" y="239.4">GND</text>
<text x="43" y="251">GND</text>
<text x="198.6" y="257">+5V</text>
<text x="27.2" y="259.9">GND</text>
<text x="185.9" y="261.2">GND</text>
<text x="484" y="259.9">GND</text>
<text x="501.6" y="259.9">GND</text>
<text x="286.5" y="289.8">GND+5V</text>
<text x="464.4" y="301.2">GND</text>
<text x="360.7" y="315.3">GND</text>
<text x="501.9" y="314.5">VCC</text>
<text x="360.7" y="324.1">GND</text>
<text x="484" y="344.6">GND</text>
<text x="501.6" y="344.6">GND</text>
<text x="59.3" y="348.4">VCC</text>
<text x="86.4" y="348.4">+5V</text>
<text x="186.3" y="350.1">VCC</text>
<text x="297.4" y="353.7">VCC</text>
<text x="261.8" y="371">GND</text>
<text x="73" y="376.3">GND</text>
<text x="125.9" y="372.7">GND</text>
<text x="372.9" y="374.5">GND</text>
<text x="240.4" y="387.5">GND</text>
<text x="249.4" y="388.6">GND</text>
<text x="187.7" y="390.4">GND</text>
<text x="298.8" y="393.9">GND</text>
<text x="351.5" y="391.1">GND</text>
<text x="360.5" y="392.1">GND</text>
</g>
<g font-size="3.9" fill="#800">
<text x="420.9" y="381.9">TITLE:</text>
<text x="549.5" y="386.6">REV:</text>
<text x="457.8" y="396.1">Company:</text>
<text x="549.1" y="396.7">Sheet: 1/1</text>
<text x="457.8" y="403.8">Date:</text>
<text x="506.8" y="403.8">Drawn By: Cameron Miller</text>
</g>
<g font-size="3.2" fill="#800">
<text x="41.6" y="6.7">1</text>
<text x="110.8" y="6.7">2</text>
<text x="179.9" y="6.7">3</text>
<text x="249.1" y="6.7">4</text>
<text x="318.2" y="6.7">5</text>
<text x="387.3" y="6.7">6</text>
<text x="456.5" y="6.7">7</text>
<text x="525.6" y="6.7">8</text>
<text x="4.1" y="41.8">A</text>
<text x="576.3" y="41.8">A</text>
<text x="4.1" y="110.9">B</text>
<text x="576.3" y="110.9">B</text>
<text x="4.1" y="180.1">C</text>
<text x="576.3" y="180.1">C</text>
<text x="4.1" y="249.2">D</text>
<text x="576.3" y="249.2">D</text>
<text x="4.1" y="318.4">E</text>
<text x="576.3" y="318.4">E</text>
<text x="41.6" y="408.5">1</text>
<text x="110.8" y="408.5">2</text>
<text x="179.9" y="408.5">3</text>
<text x="249.1" y="408.5">4</text>
<text x="318.2" y="408.5">5</text>
<text x="387.3" y="408.5">6</text>
<text x="456.5" y="408.5">7</text>
<text x="525.6" y="408.5">8</text>
</g>
<g font-size="3.2" fill="#000080">
<text x="423.8" y="51.7">DRV8874</text>
<text x="423.8" y="48.5">U10</text>
<text x="379.6" y="71.2">10k</text>
<text x="379.6" y="68.1">R12</text>
<text x="483.3" y="69.8">C1</text>
<text x="378.1" y="76.8">R11</text>
<text x="393.4" y="76.8">2.49k</text>
<text x="467.9" y="75.7">C12</text>
<text x="483.3" y="72.9">22nF</text>
<text x="467.9" y="78.8">100nF</text>
<text x="380.7" y="85.6">R6</text>
<text x="387.7" y="85.6">20k</text>
<text x="490.4" y="95.9">100nF</text>
<text x="490.4" y="92.8">C13</text>
<text x="507.7" y="95.9">220uF</text>
<text x="507.7" y="92.8">U12</text>
<text x="434.6" y="107.5">DRIVE MOTOR OUT A</text>
<text x="434.6" y="104.4">P5</text>
<text x="423.8" y="125.8">DRV8874</text>
<text x="423.8" y="122.6">U15</text>
<text x="379.6" y="142.1">R13</text>
<text x="483.3" y="143.8">C2</text>
<text x="379.6" y="145.3">10k</text>
<text x="467.9" y="149.8">C15</text>
<text x="483.3" y="147">22nF</text>
<text x="378" y="150.9">R14</text>
<text x="391.6" y="150.9">2.49k</text>
<text x="467.9" y="152.9">100nF</text>
<text x="381.5" y="159.7">R15</text>
<text x="389.5" y="159.7">20k</text>
<text x="490.4" y="166.8">C14</text>
<text x="507.7" y="166.8">U13</text>
<text x="490.4" y="170">100nF</text>
<text x="507.7" y="170">220uF</text>
<text x="434.6" y="178.5">P6</text>
<text x="246.6" y="184.3">U24</text>
<text x="434.6" y="181.6">DRIVE MOTOR OUT B</text>
<text x="246.6" y="187.5">RaspberryPI PICO Breakout</text>
<text x="425.6" y="203.4">DRV8874</text>
<text x="425.6" y="200.2">U18</text>
<text x="174.8" y="219.6">MK3</text>
<text x="381.4" y="219.8">R16</text>
<text x="485.1" y="221.5">C3</text>
<text x="174.8" y="222.8">NRF24L01</text>
<text x="381.4" y="222.9">10k</text>
<text x="469.7" y="227.4">C17</text>
<text x="485.1" y="224.6">22nF</text>
<text x="375.7" y="228.5">2.49k</text>
<text x="393.9" y="228.5">R17</text>
<text x="469.7" y="230.5">100nF</text>
<text x="10.8" y="235.5">CN3</text>
<text x="11.1" y="239.1">POWER IN</text>
<text x="302.7" y="238.7">AUX HEADER</text>
<text x="302.7" y="235.5">H2</text>
<text x="386.8" y="237.3">R18</text>
<text x="385.9" y="240.8">20k</text>
<text x="492.1" y="244.5">C16</text>
<text x="509.4" y="244.5">U16</text>
<text x="492.1" y="247.6">100nF</text>
<text x="509.4" y="247.6">220uF</text>
<text x="436.4" y="256.1">P7</text>
<text x="436.4" y="259.2">VIBRATION MOTOR OUT</text>
<text x="425.6" y="285">U21</text>
<text x="425.6" y="288">DRV8874</text>
<text x="381.4" y="304.4">R19</text>
<text x="381.4" y="307.4">10k</text>
<text x="485.1" y="309.3">22nF</text>
<text x="485.1" y="306.1">C4</text>
<text x="379.7" y="313.2">R20</text>
<text x="393.4" y="313.2">2.49k</text>
<text x="469.7" y="315.2">100nF</text>
<text x="469.7" y="312.1">C19</text>
<text x="381.5" y="323.7">R2120k</text>
<text x="85.4" y="329.9">U23</text>
<text x="492.1" y="329.1">C18</text>
<text x="509.4" y="329.1">U19</text>
<text x="85.4" y="333.1">LM7805</text>
<text x="492.1" y="332.1">100nF</text>
<text x="509.4" y="332.1">220uF</text>
<text x="138.7" y="341.1">P10</text>
<text x="436.4" y="340.7">P8</text>
<text x="138.7" y="344.3">DOOR SERVO</text>
<text x="206" y="346.4">U22</text>
<text x="269.3" y="346.1">ARM SERVO</text>
<text x="269.3" y="342.9">P9</text>
<text x="380.4" y="346.4">P3</text>
<text x="436.4" y="343.8">MOTOR OUT</text>
<text x="206" y="349.6">LM338</text>
<text x="317.2" y="353.1">LM338</text>
<text x="317.2" y="350">U5</text>
<text x="380.4" y="349.6">SERVO MISC</text>
<text x="67" y="364">220nF</text>
<text x="67" y="360.8">C20</text>
<text x="93.5" y="364">100nF</text>
<text x="93.5" y="360.8">C23</text>
<text x="229.7" y="369.3">240</text>
<text x="229.7" y="366.1">R23</text>
<text x="340.8" y="369.6">R7</text>
<text x="195.8" y="376.3">100nF</text>
<text x="195.8" y="373.1">C24</text>
<text x="255.8" y="376.3">1uF</text>
<text x="255.8" y="373.1">C25</text>
<text x="306.9" y="376.7">C22</text>
<text x="340.8" y="372.8">240</text>
<text x="366.9" y="376.6">C21</text>
<text x="306.9" y="379.9">100nF</text>
<text x="366.9" y="379.8">1uF</text>
<text x="219.5" y="387.3">R22</text>
<text x="219.5" y="390.4">2k</text>
<text x="330.6" y="394">2k</text>
<text x="330.6" y="390.8">R8</text>
</g>
<g font-size="3.2" fill="#00f">
<text x="408.8" y="59.4">1</text>
<text x="437.5" y="57.7">EP</text>
<text x="442.9" y="59.4">16</text>
<text x="442.9" y="55.9">17</text>
<text x="408.8" y="63">2</text>
<text x="412.3" y="61.2">EN/IN1</text>
<text x="412.3" y="64.7">PH/IN2</text>
<text x="429.9" y="61.2">PMODE</text>
<text x="408.8" y="66.5">3</text>
<text x="408.8" y="70">4</text>
<text x="412.3" y="68.3">nSLEEP</text>
<text x="412.3" y="71.8">nFAULT</text>
<text x="434.9" y="71.8">CPH</text>
<text x="435.5" y="68.3">CPL</text>
<text x="442.9" y="70">13</text>
<text x="442.9" y="66.5">14</text>
<text x="408.8" y="73.6">5</text>
<text x="408.8" y="77.1">6</text>
<text x="412.3" y="75.3">VREF</text>
<text x="435.1" y="75.3">VCP</text>
<text x="442.9" y="77.1">11</text>
<text x="442.9" y="73.6">12</text>
<text x="408.8" y="80.6">7</text>
<text x="412.3" y="78.8">IPROPI</text>
<text x="412.3" y="82.4">IMODE</text>
<text x="432.6" y="82.4">OUT2</text>
<text x="436.6" y="78.8">VM</text>
<text x="442.9" y="80.6">10</text>
<text x="408.8" y="84.1">8</text>
<text x="412.3" y="85.9">OUT1</text>
<text x="437.5" y="131.8">EP</text>
<text x="442.9" y="130">17</text>
<text x="408.8" y="133.5">1</text>
<text x="408.8" y="137.1">2</text>
<text x="412.3" y="135.3">EN/IN1</text>
<text x="429.9" y="135.3">PMODE</text>
<text x="442.9" y="133.5">16</text>
<text x="408.8" y="140.6">3</text>
<text x="412.3" y="138.8">PH/IN2</text>
<text x="412.3" y="142.3">nSLEEP</text>
<text x="435.5" y="142.3">CPL</text>
<text x="442.9" y="140.6">14</text>
<text x="408.8" y="144.1">4</text>
<text x="408.8" y="147.6">5</text>
<text x="412.3" y="145.9">nFAULT</text>
<text x="412.3" y="149.4">VREF</text>
<text x="434.9" y="145.9">CPH</text>
<text x="435.1" y="149.4">VCP</text>
<text x="442.9" y="147.6">12</text>
<text x="442.9" y="144.1">13</text>
<text x="408.8" y="151.2">6</text>
<text x="408.8" y="154.7">7</text>
<text x="412.3" y="152.9">IPROPI</text>
<text x="436.6" y="152.9">VM</text>
<text x="442.9" y="154.7">10</text>
<text x="442.9" y="151.2">11</text>
<text x="408.8" y="158.2">8</text>
<text x="412.3" y="156.5">IMODE</text>
<text x="412.3" y="160">OUT1</text>
<text x="432.6" y="156.5">OUT2</text>
<text x="218.2" y="191.7">21</text>
<text x="275.2" y="191.7">20</text>
<text x="218.2" y="195.3">22</text>
<text x="224.7" y="193.1">21</text>
<text x="224.7" y="196.7">22</text>
<text x="268.7" y="196.7">19</text>
<text x="268.7" y="193.1">20</text>
<text x="275.2" y="195.3">19</text>
<text x="218.2" y="198.8">23</text>
<text x="218.2" y="202.3">24</text>
<text x="224.7" y="200.2">23</text>
<text x="224.7" y="203.7">24</text>
<text x="268.7" y="203.7">17</text>
<text x="268.7" y="200.2">18</text>
<text x="275.2" y="202.3">17</text>
<text x="275.2" y="198.8">18</text>
<text x="218.2" y="205.8">25</text>
<text x="218.2" y="209.4">26</text>
<text x="224.7" y="207.3">25</text>
<text x="268.7" y="207.3">16</text>
<text x="275.2" y="209.4">15</text>
<text x="275.2" y="205.8">16</text>
<text x="439.3" y="209.4">EP</text>
<text x="444.7" y="207.6">17</text>
<text x="218.2" y="212.9">27</text>
<text x="224.7" y="210.8">26</text>
<text x="224.7" y="214.3">27</text>
<text x="268.7" y="214.3">14</text>
<text x="268.7" y="210.8">15</text>
<text x="275.2" y="212.9">14</text>
<text x="410.6" y="211.1">1</text>
<text x="410.6" y="214.7">2</text>
<text x="414.1" y="212.9">EN/IN1</text>
<text x="431.7" y="212.9">PMODE</text>
<text x="444.7" y="211.1">16</text>
<text x="218.2" y="216.4">28</text>
<text x="218.2" y="220">29</text>
<text x="224.7" y="217.8">28</text>
<text x="224.7" y="221.4">29</text>
<text x="268.7" y="221.4">12</text>
<text x="268.7" y="217.8">13</text>
<text x="275.2" y="220">12</text>
<text x="275.2" y="216.4">13</text>
<text x="410.6" y="218.2">3</text>
<text x="410.6" y="221.7">4</text>
<text x="414.1" y="216.4">PH/IN2</text>
<text x="414.1" y="220">nSLEEP</text>
<text x="437.3" y="220">CPL</text>
<text x="444.7" y="221.7">13</text>
<text x="444.7" y="218.2">14</text>
<text x="163.6" y="227">8</text>
<text x="190.7" y="227">7</text>
<text x="218.2" y="223.5">30</text>
<text x="218.2" y="227">31</text>
<text x="224.7" y="224.9">30</text>
<text x="268.7" y="224.9">11</text>
<text x="275.2" y="227">10</text>
<text x="275.2" y="223.5">11</text>
<text x="410.6" y="225.2">5</text>
<text x="414.1" y="223.5">nFAULT</text>
<text x="414.1" y="227">VREF</text>
<text x="436.7" y="223.5">CPH</text>
<text x="436.9" y="227">VCP</text>
<text x="444.7" y="225.2">12</text>
<text x="31.4" y="232.5" transform="rotate(-90 31.4 232.5)">4</text>
<text x="40.6" y="230.9">+12V</text>
<text x="163.6" y="230.5">6</text>
<text x="167.1" y="228.8">MISO</text>
<text x="167.1" y="232.3">SCK</text>
<text x="180.5" y="232.3">MOSI</text>
<text x="183.2" y="228.8">IRQ</text>
<text x="190.7" y="230.5">5</text>
<text x="218.2" y="230.5">32</text>
<text x="224.7" y="228.4">31</text>
<text x="224.7" y="232">32</text>
<text x="268.7" y="228.4">10</text>
<text x="270.7" y="232">9</text>
<text x="275.2" y="230.5">9</text>
<text x="410.6" y="228.8">6</text>
<text x="410.6" y="232.3">7</text>
<text x="414.1" y="230.5">IPROPI</text>
<text x="438.4" y="230.5">VM</text>
<text x="444.7" y="232.3">10</text>
<text x="444.7" y="228.8">11</text>
<text x="33.2" y="236" transform="rotate(-90 33.2 236)">4</text>
<text x="37.2" y="237.6">1</text>
<text x="40.7" y="235.8">1</text>
<text x="40.7" y="239.4">2</text>
<text x="163.6" y="234.1">4</text>
<text x="167.1" y="235.8">CE</text>
<text x="182.4" y="235.8">CSN</text>
<text x="190.7" y="234.1">3</text>
<text x="218.2" y="234.1">33</text>
<text x="218.2" y="237.6">34</text>
<text x="224.7" y="235.5">33</text>
<text x="224.7" y="239">34</text>
<text x="270.7" y="239">7</text>
<text x="270.7" y="235.5">8</text>
<text x="275.2" y="237.6">7</text>
<text x="275.2" y="234.1">8</text>
<text x="410.6" y="235.8">8</text>
<text x="414.1" y="234.1">IMODE</text>
<text x="414.1" y="237.6">OUT1</text>
<text x="434.4" y="234.1">OUT2</text>
<text x="31.4" y="245.4" transform="rotate(-90 31.4 245.4)">3</text>
<text x="33.2" y="241.9" transform="rotate(-90 33.2 241.9)">3</text>
<text x="37.2" y="241.1">2</text>
<text x="218.2" y="241.1">35</text>
<text x="218.2" y="244.7">36</text>
<text x="224.7" y="242.5">35</text>
<text x="270.7" y="242.5">6</text>
<text x="275.2" y="244.7">5</text>
<text x="275.2" y="241.1">6</text>
<text x="218.2" y="248.2">37</text>
<text x="218.2" y="251.7">38</text>
<text x="224.7" y="246.1">36</text>
<text x="224.7" y="249.6">37</text>
<text x="270.7" y="249.6">4</text>
<text x="270.7" y="246.1">5</text>
<text x="275.2" y="251.7">3</text>
<text x="275.2" y="248.2">4</text>
<text x="218.2" y="255.2">39</text>
<text x="224.7" y="253.1">38</text>
<text x="224.7" y="256.6">39</text>
<text x="270.7" y="256.6">2</text>
<text x="270.7" y="253.1">3</text>
<text x="275.2" y="255.2">2</text>
<text x="218.2" y="258.8">40</text>
<text x="224.7" y="260.2">40</text>
<text x="270.7" y="260.2">1</text>
<text x="275.2" y="258.8">1</text>
<text x="444.7" y="292.3">17</text>
<text x="410.6" y="295.8">1</text>
<text x="410.6" y="299.3">2</text>
<text x="414.1" y="297.6">EN/IN1</text>
<text x="431.7" y="297.6">PMODE</text>
<text x="439.3" y="294">EP</text>
<text x="444.7" y="295.8">16</text>
<text x="410.6" y="302.9">3</text>
<text x="414.1" y="301.1">PH/IN2</text>
<text x="414.1" y="304.6">nSLEEP</text>
<text x="437.3" y="304.6">CPL</text>
<text x="444.7" y="302.9">14</text>
<text x="410.6" y="306.4">4</text>
<text x="410.6" y="309.9">5</text>
<text x="414.1" y="308.2">nFAULT</text>
<text x="414.1" y="311.7">VREF</text>
<text x="436.7" y="308.2">CPH</text>
<text x="436.9" y="311.7">VCP</text>
<text x="444.7" y="309.9">12</text>
<text x="444.7" y="306.4">13</text>
<text x="410.6" y="313.4">6</text>
<text x="410.6" y="317">7</text>
<text x="414.1" y="315.2">IPROPI</text>
<text x="438.4" y="315.2">VM</text>
<text x="444.7" y="317">10</text>
<text x="444.7" y="313.4">11</text>
<text x="410.6" y="320.5">8</text>
<text x="414.1" y="318.7">IMODE</text>
<text x="414.1" y="322.3">OUT1</text>
<text x="434.4" y="318.7">OUT2</text>
<text x="73.7" y="340.7" transform="rotate(-90 73.7 340.7)">1</text>
<text x="75.5" y="337.2" transform="rotate(-90 75.5 337.2)">INPUT</text>
<text x="80.8" y="340.7" transform="rotate(-90 80.8 340.7)">3</text>
<text x="82.5" y="337.2" transform="rotate(-90 82.5 337.2)">OUTPUT</text>
<text x="137.2" y="348.7">1</text>
<text x="137.2" y="352.2">2</text>
<text x="140.7" y="350.5">1</text>
<text x="148.2" y="350.8">PWM</text>
<text x="267.7" y="350.5">1</text>
<text x="271.2" y="352.2">1</text>
<text x="278.7" y="352.6">PWM</text>
<text x="137.2" y="355.8">3</text>
<text x="140.7" y="354">2</text>
<text x="140.7" y="357.5">3</text>
<text x="148.2" y="357.9">GND</text>
<text x="148.2" y="354.4">VIN</text>
<text x="193.4" y="354">3</text>
<text x="198.6" y="355.4">IN</text>
<text x="210.9" y="355.4">OUT</text>
<text x="220.8" y="354">2</text>
<text x="267.7" y="354">2</text>
<text x="267.7" y="357.5">3</text>
<text x="271.2" y="355.8">2</text>
<text x="271.2" y="359.3">3</text>
<text x="278.7" y="356.1">VIN</text>
<text x="278.7" y="359.7">GND</text>
<text x="304.5" y="357.5">3</text>
<text x="309.7" y="359">IN</text>
<text x="322" y="359">OUT</text>
<text x="332" y="357.5">2</text>
<text x="378.8" y="354">1</text>
<text x="378.8" y="357.5">2</text>
<text x="382.3" y="355.8">1</text>
<text x="382.3" y="359.3">2</text>
<text x="389.8" y="359.7">VIN</text>
<text x="389.8" y="356.1">PWM</text>
<text x="207.8" y="365.6" transform="rotate(-90 207.8 365.6)">1</text>
<text x="378.8" y="361.1">3</text>
<text x="382.3" y="362.8">3</text>
<text x="389.8" y="363.2">GND</text>
<text x="318.9" y="369.1" transform="rotate(-90 318.9 369.1)">1</text>
</g>
<g font-size="3.2">
<text x="434.1" y="64.7">GND</text>
<text x="442.9" y="63">15</text>
<text x="432.2" y="85.9">PGND</text>
<text x="442.9" y="84.1">9</text>
<text x="423" y="100.4" transform="rotate(-90 423 100.4)">1</text>
<text x="430" y="100.4" transform="rotate(-90 430 100.4)">2</text>
<text x="424.4" y="105.9" transform="rotate(-90 424.4 105.9)">1</text>
<text x="431.4" y="105.9" transform="rotate(-90 431.4 105.9)">2</text>
<text x="442.9" y="137.1">15</text>
<text x="434.1" y="138.8">GND</text>
<text x="432.2" y="160">PGND</text>
<text x="442.9" y="158.2">9</text>
<text x="423" y="174.4" transform="rotate(-90 423 174.4)">1</text>
<text x="424.4" y="180" transform="rotate(-90 424.4 180)">1</text>
<text x="430" y="174.4" transform="rotate(-90 430 174.4)">2</text>
<text x="431.4" y="180" transform="rotate(-90 431.4 180)">2</text>
<text x="444.7" y="214.7">15</text>
<text x="435.9" y="216.4">GND</text>
<text x="163.6" y="237.6">2</text>
<text x="167.1" y="239.4">GND</text>
<text x="434" y="237.6">PGND</text>
<text x="444.7" y="235.8">9</text>
<text x="304.7" y="244.7">1</text>
<text x="304.7" y="248.2">2</text>
<text x="304.7" y="251.7">3</text>
<text x="304.7" y="255.2">4</text>
<text x="424.7" y="252.1" transform="rotate(-90 424.7 252.1)">1</text>
<text x="426.2" y="257.6" transform="rotate(-90 426.2 257.6)">1</text>
<text x="431.8" y="252.1" transform="rotate(-90 431.8 252.1)">2</text>
<text x="433.2" y="257.6" transform="rotate(-90 433.2 257.6)">2</text>
<text x="304.7" y="258.8">5</text>
<text x="304.7" y="262.3">6</text>
<text x="304.7" y="265.8">7</text>
<text x="304.7" y="269.3">8</text>
<text x="304.7" y="272.9">9</text>
<text x="304.7" y="276.4">10</text>
<text x="444.7" y="299.3">15</text>
<text x="435.9" y="301.1">GND</text>
<text x="77.3" y="318.9" transform="rotate(-90 77.3 318.9)">4</text>
<text x="434" y="322.3">PGND</text>
<text x="444.7" y="320.5">9</text>
<text x="79" y="327.7" transform="rotate(-90 79 327.7)">GND</text>
<text x="77.3" y="340.7" transform="rotate(-90 77.3 340.7)">2</text>
<text x="79" y="337.2" transform="rotate(-90 79 337.2)">GND</text>
<text x="424.7" y="336.7" transform="rotate(-90 424.7 336.7)">1</text>
<text x="431.8" y="336.7" transform="rotate(-90 431.8 336.7)">2</text>
<text x="426.2" y="342.3" transform="rotate(-90 426.2 342.3)">1</text>
<text x="433.2" y="342.3" transform="rotate(-90 433.2 342.3)">2</text>
</g>
<g font-size="3.2" fill="#f00">
<text x="182.6" y="239.4">VCC</text>
<text x="190.7" y="237.6">1</text>
</g>
</svg>
